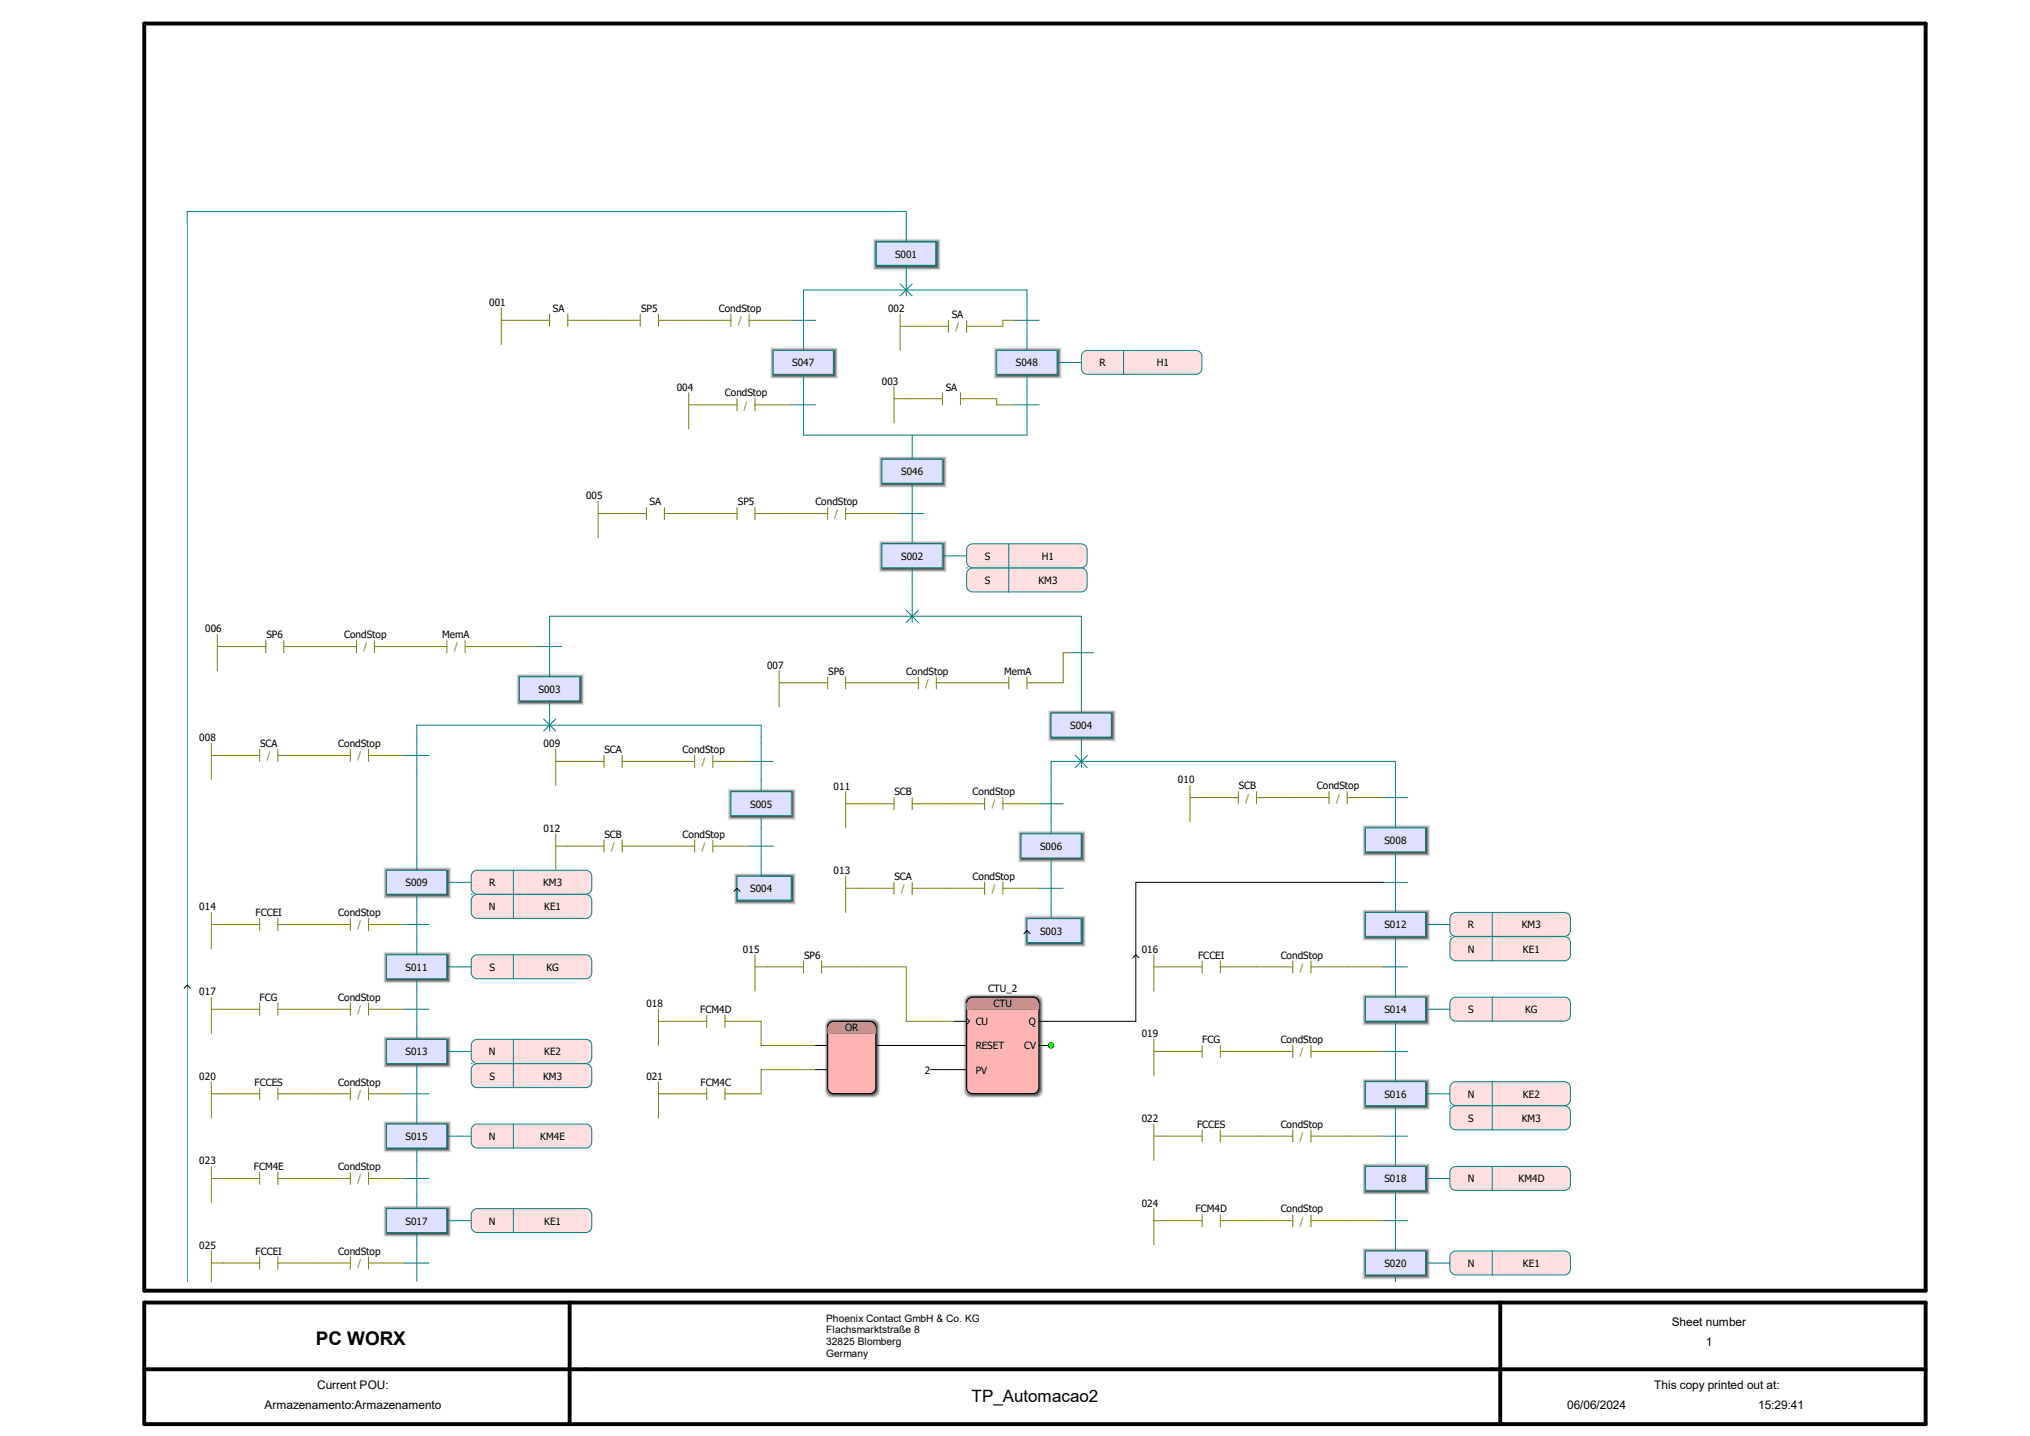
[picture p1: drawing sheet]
<svg xmlns="http://www.w3.org/2000/svg" width="420mm" height="297mm" viewBox="0 0 420 297" stroke-linecap="round" stroke-linejoin="round" font-family="sans-serif">
<path d="M29.8 4.9h368.6v262.1h-368.6zM29.8 269.4h368.6v25.2h-368.6zM117.9 269.4v25.2M310.4 269.4v25.2M29.8 283.2h368.6" fill="none" stroke="#000" stroke-width=".8"/>
<path d="M180.7 49.5h13.9v6.3h-13.9z" fill="#f0f0f0"/>
<path d="M180.7 49.4h13.9v6.4h-13.9z" fill="none" stroke="#f0f0f0" stroke-width=".21"/>
<path d="M180.9 49.7h13.5v5.9h-13.5z" fill="#c8c8c8"/>
<path d="M180.8 49.6h13.6v6h-13.6z" fill="none" stroke="#c8c8c8" stroke-width=".21"/>
<path d="M181.1 49.8h13.1v5.7h-13.1z" fill="#a0a0a0"/>
<path d="M181 49.8h13.2v5.7h-13.2z" fill="none" stroke="#a0a0a0" stroke-width=".21"/>
<path d="M181.3 50h12.7v5.3h-12.7z" fill="#787878"/>
<path d="M181.2 50h12.8v5.3h-12.8z" fill="none" stroke="#787878" stroke-width=".21"/>
<path d="M181.4 50.2h12.4v4.9h-12.4z" fill="#505050"/>
<path d="M181.4 50.2h12.4v4.9h-12.4z" fill="none" stroke="#505050" stroke-width=".21"/>
<path d="M181.3 50h12.4v4.9h-12.4z" fill="#dfdfff"/>
<path d="M181.2 50h12.5v4.9h-12.5z" fill="none" stroke="#008080" stroke-width=".21"/>
<path d="M181.4 50.1h12.2v4.8h-12.2z" fill="#dfdfff"/>
<path d="M38.7 46.2v-2.5h148.8v2.5M181.3 50.1h12.3v4.8h-12.3zM187.5 47.5v2.5M187.5 55v2.5M186.2 106.2h5M188.7 102.5v7.5" fill="none" stroke="#008080" stroke-width=".21"/>
<path d="M123.7 106.2h10M123.7 103.7v7.6M133.7 105v2.5M137.5 106.2h15M137.5 105v2.5M152.5 105v2.5M156.2 106.2h15M156.2 105v2.5M171.2 105v2.5M175 106.2h7.5M175 105v2.5" fill="none" stroke="#808000" stroke-width=".21"/>
<path d="M181.9 112h13.9v6.3h-13.9z" fill="#f0f0f0"/>
<path d="M181.9 111.9h13.9v6.4h-13.9z" fill="none" stroke="#f0f0f0" stroke-width=".21"/>
<path d="M182.1 112.1h13.5v6h-13.5z" fill="#c8c8c8"/>
<path d="M182.1 112.1h13.5v6h-13.5z" fill="none" stroke="#c8c8c8" stroke-width=".21"/>
<path d="M182.3 112.3h13.2v5.6h-13.2z" fill="#a0a0a0"/>
<path d="M182.2 112.3h13.3v5.6h-13.3z" fill="none" stroke="#a0a0a0" stroke-width=".21"/>
<path d="M182.5 112.5h12.8v5.3h-12.8z" fill="#787878"/>
<path d="M182.5 112.4h12.8v5.4h-12.8z" fill="none" stroke="#787878" stroke-width=".21"/>
<path d="M182.7 112.7h12.4v4.9h-12.4z" fill="#505050"/>
<path d="M182.6 112.6h12.5v5h-12.5z" fill="none" stroke="#505050" stroke-width=".21"/>
<path d="M182.5 112.5h12.4v4.9h-12.4z" fill="#dfdfff"/>
<path d="M182.5 112.5h12.4v4.9h-12.4zM188.7 110v2.5M188.7 117.5v2.5M195 115h2.5" fill="none" stroke="#008080" stroke-width=".21"/>
<path d="M200.5 117.7l.7-.2h22.5a1.25 1.25 0 0 1 1.2 1.2v2.5a1.25 1.25 0 0 1-1.2 1.2h-22.5a1.25 1.25 0 0 1-1.2-1.2v-2.5v-.4z" fill-rule="evenodd" fill="#ffdfdf" stroke="#008080" stroke-width=".21"/>
<path d="M200 117.5h.1M208.7 117.5v5M111.2 133.7h5M187.5 126.2l2.5 2.5M188.7 125v3.7M190 126.2l-2.5 2.5M221.2 135h5M223.7 130v-2.5h-110v10M223.7 131.2v7.5" fill="none" stroke="#008080" stroke-width=".21"/>
<path d="M107 139.5h13.8v6.3h-13.8z" fill="#f0f0f0"/>
<path d="M106.9 139.4h13.9v6.4h-13.9z" fill="none" stroke="#f0f0f0" stroke-width=".21"/>
<path d="M107.1 139.7h13.5v5.9h-13.5z" fill="#c8c8c8"/>
<path d="M107.1 139.6h13.5v6h-13.5z" fill="none" stroke="#c8c8c8" stroke-width=".21"/>
<path d="M107.3 139.8h13.1v5.7h-13.1z" fill="#a0a0a0"/>
<path d="M107.3 139.8h13.1v5.7h-13.1z" fill="none" stroke="#a0a0a0" stroke-width=".21"/>
<path d="M107.5 140h12.8v5.3h-12.8z" fill="#787878"/>
<path d="M107.5 140h12.8v5.3h-12.8z" fill="none" stroke="#787878" stroke-width=".21"/>
<path d="M107.7 140.2h12.4v4.9h-12.4z" fill="#505050"/>
<path d="M107.7 140.2h12.4v4.9h-12.4z" fill="none" stroke="#505050" stroke-width=".21"/>
<path d="M107.5 140h12.4v4.9h-12.4z" fill="#dfdfff"/>
<path d="M107.5 140h12.4v4.9h-12.4zM113.7 137.5v2.5M113.7 145v2.5" fill="none" stroke="#008080" stroke-width=".21"/>
<path d="M217 147h13.8v6.3h-13.8z" fill="#f0f0f0"/>
<path d="M216.9 146.9h13.9v6.4h-13.9z" fill="none" stroke="#f0f0f0" stroke-width=".21"/>
<path d="M217.1 147.2h13.5v5.9h-13.5z" fill="#c8c8c8"/>
<path d="M217.1 147.1h13.5v6h-13.5z" fill="none" stroke="#c8c8c8" stroke-width=".21"/>
<path d="M217.3 147.3h13.1v5.7h-13.1z" fill="#a0a0a0"/>
<path d="M217.3 147.3h13.1v5.7h-13.1z" fill="none" stroke="#a0a0a0" stroke-width=".21"/>
<path d="M217.5 147.5h12.8v5.3h-12.8z" fill="#787878"/>
<path d="M217.5 147.4h12.8v5.4h-12.8z" fill="none" stroke="#787878" stroke-width=".21"/>
<path d="M217.7 147.7h12.4v4.9h-12.4z" fill="#505050"/>
<path d="M217.6 147.7h12.5v4.9h-12.5z" fill="none" stroke="#505050" stroke-width=".21"/>
<path d="M217.5 147.5h12.4v4.9h-12.4z" fill="#dfdfff"/>
<g fill="none" stroke="#008080" stroke-width=".21">
<path d="M83.7 156.3h5M112.5 148.7l2.5 2.5M113.7 147.5v3.7M115 148.7l-2.5 2.5M155 157.5h5M157.5 152.5v-2.5h-71.3v10M157.5 153.8v7.4M217.5 147.5h12.4v4.9h-12.4zM217.5 160v-2.5h71.2v2.5M222.5 156.3l2.5 2.4M223.7 145v2.5M223.7 152.5v6.2"/>
<path d="M225 156.3l-2.5 2.4M215 166.2h5M217.5 162.5v7.5M286.2 165h5M288.7 161.2v7.5"/>
</g>
<path d="M79.5 179.5h13.8v6.3h-13.8z" fill="#f0f0f0"/>
<path d="M79.4 179.5h13.9v6.3h-13.9z" fill="none" stroke="#f0f0f0" stroke-width=".21"/>
<path d="M79.6 179.7h13.5v5.9h-13.5z" fill="#c8c8c8"/>
<path d="M79.6 179.6h13.5v6h-13.5z" fill="none" stroke="#c8c8c8" stroke-width=".21"/>
<path d="M79.8 179.8h13.1v5.7h-13.1z" fill="#a0a0a0"/>
<path d="M79.8 179.8h13.1v5.7h-13.1z" fill="none" stroke="#a0a0a0" stroke-width=".21"/>
<path d="M80 180h12.8v5.3h-12.8z" fill="#787878"/>
<path d="M80 180h12.8v5.3h-12.8z" fill="none" stroke="#787878" stroke-width=".21"/>
<path d="M80.2 180.2h12.4v4.9h-12.4z" fill="#505050"/>
<path d="M80.1 180.2h12.5v4.9h-12.5z" fill="none" stroke="#505050" stroke-width=".21"/>
<path d="M80 180h12.4v5h-12.4z" fill="#dfdfff"/>
<path d="M86.2 177.5v2.5M80 180h12.4v5h-12.4zM83.7 191.2h5M86.2 185v10M92.5 182.5h2.5" fill="none" stroke="#008080" stroke-width=".21"/>
<path d="M152 180.7h12.6v6.4h-12.6z" fill="#f0f0f0"/>
<path d="M151.9 180.7h12.7v6.4h-12.7z" fill="none" stroke="#f0f0f0" stroke-width=".21"/>
<path d="M152.1 180.9h12.3v6h-12.3z" fill="#c8c8c8"/>
<path d="M152.1 180.8h12.3v6.1h-12.3z" fill="none" stroke="#c8c8c8" stroke-width=".21"/>
<path d="M152.3 181.1h11.9v5.6h-11.9z" fill="#a0a0a0"/>
<path d="M152.3 181h11.9v5.7h-11.9z" fill="none" stroke="#a0a0a0" stroke-width=".21"/>
<path d="M152.5 181.3h11.5v5.2h-11.5z" fill="#787878"/>
<path d="M152.5 181.2h11.5v5.3h-11.5z" fill="none" stroke="#787878" stroke-width=".21"/>
<path d="M152.7 181.4h11.2v5h-11.2z" fill="#505050"/>
<path d="M152.7 181.4h11.2v5h-11.2z" fill="none" stroke="#505050" stroke-width=".21"/>
<path d="M152.5 181.3h11.2v4.9h-11.2z" fill="#dfdfff"/>
<path d="M157.5 178.7v2.5h6.2v5h-11.2v-2.5M152.5 181.2h11.2v5h-11.2z" fill="none" stroke="#008080" stroke-width=".21"/>
<path d="M151.8 184.4l.7-.7 .6 .7" fill="none" stroke="#000" stroke-width=".21"/>
<path d="M212 189.5h12.6v6.3h-12.6z" fill="#f0f0f0"/>
<path d="M211.9 189.4h12.7v6.4h-12.7z" fill="none" stroke="#f0f0f0" stroke-width=".21"/>
<path d="M212.1 189.7h12.3v5.9h-12.3z" fill="#c8c8c8"/>
<path d="M212.1 189.6h12.3v6h-12.3z" fill="none" stroke="#c8c8c8" stroke-width=".21"/>
<path d="M212.3 189.8h11.9v5.7h-11.9z" fill="#a0a0a0"/>
<path d="M212.3 189.8h11.9v5.7h-11.9z" fill="none" stroke="#a0a0a0" stroke-width=".21"/>
<path d="M212.5 190h11.5v5.3h-11.5z" fill="#787878"/>
<path d="M212.5 190h11.5v5.3h-11.5z" fill="none" stroke="#787878" stroke-width=".21"/>
<path d="M212.7 190.2h11.2v4.9h-11.2z" fill="#505050"/>
<path d="M212.6 190.2h11.3v4.9h-11.3z" fill="none" stroke="#505050" stroke-width=".21"/>
<path d="M212.5 190h11.2v4.9h-11.2z" fill="#dfdfff"/>
<path d="M212.5 190h11.2v4.9h-11.2zM217.5 187.5v2.5h6.2v5h-11.2v-2.5" fill="none" stroke="#008080" stroke-width=".21"/>
<path d="M211.8 193.1l.7-.6 .6 .6" fill="none" stroke="#000" stroke-width=".21"/>
<path d="M282 188.2h13.8v6.4h-13.8z" fill="#f0f0f0"/>
<path d="M281.9 188.2h13.9v6.4h-13.9z" fill="none" stroke="#f0f0f0" stroke-width=".21"/>
<path d="M282.2 188.4h13.4v6h-13.4z" fill="#c8c8c8"/>
<path d="M282.1 188.3h13.5v6.1h-13.5z" fill="none" stroke="#c8c8c8" stroke-width=".21"/>
<path d="M282.3 188.6h13.1v5.6h-13.1z" fill="#a0a0a0"/>
<path d="M282.3 188.5h13.1v5.7h-13.1z" fill="none" stroke="#a0a0a0" stroke-width=".21"/>
<path d="M282.5 188.8h12.8v5.2h-12.8z" fill="#787878"/>
<path d="M282.5 188.7h12.8v5.3h-12.8z" fill="none" stroke="#787878" stroke-width=".21"/>
<path d="M282.7 188.9h12.4v4.9h-12.4z" fill="#505050"/>
<path d="M282.7 188.9h12.4v4.9h-12.4z" fill="none" stroke="#505050" stroke-width=".21"/>
<path d="M282.5 188.8h12.4v4.9h-12.4z" fill="#dfdfff"/>
<path d="M282.5 188.7h12.4v5h-12.4zM286.2 200h5M288.7 186.2v2.5M288.7 193.7v10.1M295 191.2h2.5" fill="none" stroke="#008080" stroke-width=".21"/>
<g fill="none" stroke="#808000" stroke-width=".21">
<path d="M45 133.7h10M45 131.2v7.5M55 132.5v2.5M58.7 133.7h15M58.7 132.5v2.5M73.7 132.5v2.5M77.5 133.7h15M77.5 132.5v2.5M92.5 132.5v2.5M96.2 133.7h7.5M96.2 132.5v2.5M161.2 138.7v7.5"/>
<path d="M171.2 140v2.5M175 140v2.5M190 140v2.5M193.7 140v2.5M208.7 140v2.5M212.5 140v2.5M115 157.5h10M115 155v7.5M125 156.3v2.4M128.7 157.5h15M128.7 156.3v2.4M143.7 156.3v2.4"/>
<path d="M147.5 157.5h7.5M147.5 156.3v2.4M161.2 141.2h10M175 141.2h15M193.7 141.2h15M212.5 141.2h7.5M175 166.2h10M175 163.7v7.5M185 165v2.5M188.7 166.2h15M188.7 165v2.5M203.7 165v2.5"/>
<path d="M207.5 166.2h7.5M207.5 165v2.5"/>
</g>
<path d="M150.7 163.2h13.9v6.4h-13.9z" fill="#f0f0f0"/>
<path d="M150.7 163.2h13.9v6.4h-13.9z" fill="none" stroke="#f0f0f0" stroke-width=".21"/>
<path d="M150.9 163.4h13.5v6h-13.5z" fill="#c8c8c8"/>
<path d="M150.8 163.4h13.6v6h-13.6z" fill="none" stroke="#c8c8c8" stroke-width=".21"/>
<path d="M151 163.6h13.2v5.6h-13.2z" fill="#a0a0a0"/>
<path d="M151 163.5h13.2v5.7h-13.2z" fill="none" stroke="#a0a0a0" stroke-width=".21"/>
<path d="M151.3 163.7h12.7v5.3h-12.7z" fill="#787878"/>
<path d="M151.2 163.7h12.8v5.3h-12.8z" fill="none" stroke="#787878" stroke-width=".21"/>
<path d="M151.4 164h12.5v4.9h-12.5z" fill="#505050"/>
<path d="M151.4 163.9h12.5v5h-12.5z" fill="none" stroke="#505050" stroke-width=".21"/>
<path d="M151.3 163.8h12.4v4.9h-12.4z" fill="#dfdfff"/>
<path d="M151.2 163.7h12.5v5h-12.5zM155 175h5M157.5 161.2v2.5M157.5 168.7v10" fill="none" stroke="#008080" stroke-width=".21"/>
<path d="M210.7 172h13.9v6.4h-13.9z" fill="#f0f0f0"/>
<path d="M210.7 171.9h13.9v6.5h-13.9z" fill="none" stroke="#f0f0f0" stroke-width=".21"/>
<path d="M210.9 172.1h13.5v6h-13.5z" fill="#c8c8c8"/>
<path d="M210.9 172.1h13.5v6h-13.5z" fill="none" stroke="#c8c8c8" stroke-width=".21"/>
<path d="M211.1 172.3h13.1v5.7h-13.1z" fill="#a0a0a0"/>
<path d="M211 172.3h13.2v5.7h-13.2z" fill="none" stroke="#a0a0a0" stroke-width=".21"/>
<path d="M211.3 172.5h12.7v5.3h-12.7z" fill="#787878"/>
<path d="M211.2 172.4h12.8v5.4h-12.8z" fill="none" stroke="#787878" stroke-width=".21"/>
<path d="M211.5 172.7h12.4v4.9h-12.4z" fill="#505050"/>
<path d="M211.4 172.6h12.5v5h-12.5z" fill="none" stroke="#505050" stroke-width=".21"/>
<path d="M211.3 172.5h12.4v5h-12.4z" fill="#dfdfff"/>
<path d="M211.2 172.5h12.5v5h-12.5zM217.5 170v2.5M217.5 177.5v10M215 183.7h5" fill="none" stroke="#008080" stroke-width=".21"/>
<g fill="none" stroke="#808000" stroke-width=".21">
<path d="M43.7 156.3h10M43.7 153.8v7.4M53.7 155v2.5M57.5 156.3h15M57.5 155v2.5M72.5 155v2.5M76.2 156.3h7.5M76.2 155v2.5M115 175h10M115 172.5v7.5M125 173.7v2.5M128.7 175h15"/>
<path d="M128.7 173.7v2.5M143.7 173.7v2.5M147.5 175h7.5M147.5 173.7v2.5M246.2 165h10M246.2 162.5v7.5M256.2 163.7v2.5M260 165h15M260 163.7v2.5M275 163.7v2.5M278.7 165h7.5M278.7 163.7v2.5"/>
<path d="M175 183.7h10M175 181.2v7.5M185 182.5v2.5M188.7 183.7h15M188.7 182.5v2.5M203.7 182.5v2.5M207.5 183.7h7.5M207.5 182.5v2.5"/>
</g>
<path d="M98 185.2l.7-.2h22.5a1.25 1.25 0 0 1 1.2 1.2v2.5a1.25 1.25 0 0 1-1.2 1.2h-22.5a1.25 1.25 0 0 1-1.2-1.2v-2.5l.1-.3z" fill-rule="evenodd" fill="#ffdfdf" stroke="#008080" stroke-width=".21"/>
<path d="M97.5 185h.1M106.2 185v5" fill="none" stroke="#008080" stroke-width=".21"/>
<path d="M300.5 194l.7-.3h22.5a1.25 1.25 0 0 1 1.2 1.3v2.5a1.25 1.25 0 0 1-1.2 1.2h-22.5a1.25 1.25 0 0 1-1.2-1.2v-2.5v-.4z" fill-rule="evenodd" fill="#ffdfdf" stroke="#008080" stroke-width=".21"/>
<path d="M300 193.7h.1M308.7 193.7v5.1" fill="none" stroke="#008080" stroke-width=".21"/>
<g fill="none" stroke="#808000" stroke-width=".21">
<path d="M43.7 191.2h10M43.7 188.7v7.5M53.7 190v2.5M57.5 191.2h15M57.5 190v2.5M72.5 190v2.5M76.2 191.2h7.5M76.2 190v2.5M238.7 200h10M238.7 197.5v7.5M248.7 198.8v2.5M252.5 200h15"/>
<path d="M252.5 198.8v2.5M267.5 198.8v2.5M271.2 200h7.5M271.2 198.8v2.5"/>
</g>
<path d="M282 205.7h13.8v6.4h-13.8z" fill="#f0f0f0"/>
<path d="M281.9 205.7h13.9v6.4h-13.9z" fill="none" stroke="#f0f0f0" stroke-width=".21"/>
<path d="M282.2 205.9h13.4v6h-13.4z" fill="#c8c8c8"/>
<path d="M282.1 205.9h13.5v6h-13.5z" fill="none" stroke="#c8c8c8" stroke-width=".21"/>
<path d="M282.3 206.1h13.1v5.6h-13.1z" fill="#a0a0a0"/>
<path d="M282.3 206h13.1v5.7h-13.1z" fill="none" stroke="#a0a0a0" stroke-width=".21"/>
<path d="M282.5 206.3h12.8v5.2h-12.8z" fill="#787878"/>
<path d="M282.5 206.2h12.8v5.3h-12.8z" fill="none" stroke="#787878" stroke-width=".21"/>
<path d="M282.7 206.5h12.4v4.9h-12.4z" fill="#505050"/>
<path d="M282.7 206.4h12.4v5h-12.4z" fill="none" stroke="#505050" stroke-width=".21"/>
<path d="M282.5 206.3h12.4v4.9h-12.4z" fill="#dfdfff"/>
<path d="M282.5 206.2h12.4v5h-12.4zM286.2 217.5h5M288.7 203.8v2.4M288.7 211.2v10M295 208.7h2.5" fill="none" stroke="#008080" stroke-width=".21"/>
<path d="M300.5 206.5l.7-.3h22.5a1.25 1.25 0 0 1 1.2 1.3v2.5a1.25 1.25 0 0 1-1.2 1.2h-22.5a1.25 1.25 0 0 1-1.2-1.2v-2.5v-.4z" fill-rule="evenodd" fill="#ffdfdf" stroke="#008080" stroke-width=".21"/>
<path d="M297.5 208.7h2.5M308.7 206.2v5" fill="none" stroke="#008080" stroke-width=".21"/>
<path d="M79.5 197h13.8v6.3h-13.8z" fill="#f0f0f0"/>
<path d="M79.4 196.9h13.9v6.4h-13.9z" fill="none" stroke="#f0f0f0" stroke-width=".21"/>
<path d="M79.6 197.1h13.5v6h-13.5z" fill="#c8c8c8"/>
<path d="M79.6 197.1h13.5v6h-13.5z" fill="none" stroke="#c8c8c8" stroke-width=".21"/>
<path d="M79.8 197.3h13.1v5.6h-13.1z" fill="#a0a0a0"/>
<path d="M79.8 197.3h13.1v5.6h-13.1z" fill="none" stroke="#a0a0a0" stroke-width=".21"/>
<path d="M80 197.5h12.8v5.3h-12.8z" fill="#787878"/>
<path d="M80 197.5h12.8v5.3h-12.8z" fill="none" stroke="#787878" stroke-width=".21"/>
<path d="M80.2 197.7h12.4v4.9h-12.4z" fill="#505050"/>
<path d="M80.1 197.7h12.5v4.9h-12.5z" fill="none" stroke="#505050" stroke-width=".21"/>
<path d="M80 197.5h12.4v4.9h-12.4z" fill="#dfdfff"/>
<path d="M80 197.5h12.4v4.9h-12.4zM86.2 195v2.5M92.5 200h2.5M83.7 208.7h5M86.2 202.5v10" fill="none" stroke="#008080" stroke-width=".21"/>
<path d="M98 197.7l.7-.2h22.5a1.25 1.25 0 0 1 1.2 1.2v2.5a1.25 1.25 0 0 1-1.2 1.2h-22.5a1.25 1.25 0 0 1-1.2-1.2v-2.5l.1-.4z" fill-rule="evenodd" fill="#ffdfdf" stroke="#008080" stroke-width=".21"/>
<path d="M95 200h2.5M106.2 197.5v5" fill="none" stroke="#008080" stroke-width=".21"/>
<path d="M282 223.2h13.8v6.4h-13.8z" fill="#f0f0f0"/>
<path d="M281.9 223.2h13.9v6.4h-13.9z" fill="none" stroke="#f0f0f0" stroke-width=".21"/>
<path d="M282.2 223.4h13.4v6h-13.4z" fill="#c8c8c8"/>
<path d="M282.1 223.4h13.5v6h-13.5z" fill="none" stroke="#c8c8c8" stroke-width=".21"/>
<path d="M282.3 223.6h13.1v5.6h-13.1z" fill="#a0a0a0"/>
<path d="M282.3 223.5h13.1v5.7h-13.1z" fill="none" stroke="#a0a0a0" stroke-width=".21"/>
<path d="M282.5 223.8h12.8v5.2h-12.8z" fill="#787878"/>
<path d="M282.5 223.7h12.8v5.3h-12.8z" fill="none" stroke="#787878" stroke-width=".21"/>
<path d="M282.7 223.9h12.4v5h-12.4z" fill="#505050"/>
<path d="M282.7 223.9h12.4v5h-12.4z" fill="none" stroke="#505050" stroke-width=".21"/>
<path d="M282.5 223.8h12.4v4.9h-12.4z" fill="#dfdfff"/>
<path d="M282.5 223.7h12.4v5h-12.4zM286.2 235h5M288.7 221.2v2.5M288.7 228.7v10M295 226.2h2.5" fill="none" stroke="#008080" stroke-width=".21"/>
<path d="M300.5 224l.7-.3h22.5a1.25 1.25 0 0 1 1.2 1.3v2.4a1.25 1.25 0 0 1-1.2 1.3h-22.5a1.25 1.25 0 0 1-1.2-1.3v-2.4v-.4z" fill-rule="evenodd" fill="#ffdfdf" stroke="#008080" stroke-width=".21"/>
<path d="M297.5 226.2h2.5M308.7 223.7v5" fill="none" stroke="#008080" stroke-width=".21"/>
<path d="M79.5 214.5h13.8v6.4h-13.8z" fill="#f0f0f0"/>
<path d="M79.4 214.4h13.9v6.5h-13.9z" fill="none" stroke="#f0f0f0" stroke-width=".21"/>
<path d="M79.6 214.6h13.5v6h-13.5z" fill="#c8c8c8"/>
<path d="M79.6 214.6h13.5v6h-13.5z" fill="none" stroke="#c8c8c8" stroke-width=".21"/>
<path d="M79.8 214.8h13.1v5.7h-13.1z" fill="#a0a0a0"/>
<path d="M79.8 214.8h13.1v5.7h-13.1z" fill="none" stroke="#a0a0a0" stroke-width=".21"/>
<path d="M80 215h12.8v5.3h-12.8z" fill="#787878"/>
<path d="M80 215h12.8v5.3h-12.8z" fill="none" stroke="#787878" stroke-width=".21"/>
<path d="M80.2 215.2h12.4v4.9h-12.4z" fill="#505050"/>
<path d="M80.1 215.1h12.5v5h-12.5z" fill="none" stroke="#505050" stroke-width=".21"/>
<path d="M80 215h12.4v5h-12.4z" fill="#dfdfff"/>
<path d="M80 215h12.4v5h-12.4zM86.2 212.5v2.5M92.5 217.5h2.5M83.7 226.2h5M86.2 220v10" fill="none" stroke="#008080" stroke-width=".21"/>
<path d="M98 215.2l.7-.2h22.5a1.25 1.25 0 0 1 1.2 1.2v2.5a1.25 1.25 0 0 1-1.2 1.3h-22.5a1.25 1.25 0 0 1-1.2-1.3v-2.5l.1-.4z" fill-rule="evenodd" fill="#ffdfdf" stroke="#008080" stroke-width=".21"/>
<path d="M95 217.5h2.5M106.2 215v5" fill="none" stroke="#008080" stroke-width=".21"/>
<g fill="none" stroke="#808000" stroke-width=".21">
<path d="M43.7 226.2h10M43.7 223.7v7.5M53.7 225v2.5M57.5 226.2h15M57.5 225v2.5M72.5 225v2.5M76.2 226.2h7.5M76.2 225v2.5M238.7 235h10M238.7 232.5v7.5M248.7 233.7v2.5M252.5 235h15"/>
<path d="M252.5 233.7v2.5M267.5 233.7v2.5M271.2 235h7.5M271.2 233.7v2.5"/>
</g>
<path d="M79.5 232h13.8v6.3h-13.8z" fill="#f0f0f0"/>
<path d="M79.4 231.9h13.9v6.4h-13.9z" fill="none" stroke="#f0f0f0" stroke-width=".21"/>
<path d="M79.6 232.2h13.5v5.9h-13.5z" fill="#c8c8c8"/>
<path d="M79.6 232.1h13.5v6h-13.5z" fill="none" stroke="#c8c8c8" stroke-width=".21"/>
<path d="M79.8 232.3h13.1v5.7h-13.1z" fill="#a0a0a0"/>
<path d="M79.8 232.3h13.1v5.7h-13.1z" fill="none" stroke="#a0a0a0" stroke-width=".21"/>
<path d="M80 232.5h12.8v5.3h-12.8z" fill="#787878"/>
<path d="M80 232.5h12.8v5.3h-12.8z" fill="none" stroke="#787878" stroke-width=".21"/>
<path d="M80.2 232.7h12.4v4.9h-12.4z" fill="#505050"/>
<path d="M80.1 232.7h12.5v4.9h-12.5z" fill="none" stroke="#505050" stroke-width=".21"/>
<path d="M80 232.5h12.4v4.9h-12.4z" fill="#dfdfff"/>
<path d="M80 232.5h12.4v4.9h-12.4zM86.2 230v2.5M86.2 237.5v10M92.5 235h2.5M83.7 243.8h5" fill="none" stroke="#008080" stroke-width=".21"/>
<path d="M98 232.7l.7-.2h22.5a1.25 1.25 0 0 1 1.2 1.2v2.5a1.25 1.25 0 0 1-1.2 1.2h-22.5a1.25 1.25 0 0 1-1.2-1.2v-2.5l.1-.4z" fill-rule="evenodd" fill="#ffdfdf" stroke="#008080" stroke-width=".21"/>
<path d="M95 235h2.5M106.2 232.5v5" fill="none" stroke="#008080" stroke-width=".21"/>
<path d="M282 240.7h13.8v6.4h-13.8z" fill="#f0f0f0"/>
<path d="M281.9 240.7h13.9v6.4h-13.9z" fill="none" stroke="#f0f0f0" stroke-width=".21"/>
<path d="M282.2 240.9h13.4v6h-13.4z" fill="#c8c8c8"/>
<path d="M282.1 240.9h13.5v6h-13.5z" fill="none" stroke="#c8c8c8" stroke-width=".21"/>
<path d="M282.3 241.1h13.1v5.6h-13.1z" fill="#a0a0a0"/>
<path d="M282.3 241h13.1v5.7h-13.1z" fill="none" stroke="#a0a0a0" stroke-width=".21"/>
<path d="M282.5 241.3h12.8v5.2h-12.8z" fill="#787878"/>
<path d="M282.5 241.3h12.8v5.2h-12.8z" fill="none" stroke="#787878" stroke-width=".21"/>
<path d="M282.7 241.5h12.4v4.9h-12.4z" fill="#505050"/>
<path d="M282.7 241.4h12.4v5h-12.4z" fill="none" stroke="#505050" stroke-width=".21"/>
<path d="M282.5 241.3h12.4v4.9h-12.4z" fill="#dfdfff"/>
<path d="M288.7 238.7v2.6M282.5 241.3h12.4v4.9h-12.4zM286.2 252.5h5M288.7 246.3v9.9M295 243.8h2.5" fill="none" stroke="#008080" stroke-width=".21"/>
<path d="M300.5 241.5l.7-.2h22.5a1.25 1.25 0 0 1 1.2 1.2v2.5a1.25 1.25 0 0 1-1.2 1.2h-22.5a1.25 1.25 0 0 1-1.2-1.2v-2.5v-.4z" fill-rule="evenodd" fill="#ffdfdf" stroke="#008080" stroke-width=".21"/>
<path d="M297.5 243.8h2.5M308.7 241.3v5" fill="none" stroke="#008080" stroke-width=".21"/>
<g fill="none" stroke="#808000" stroke-width=".21">
<path d="M43.7 243.8h10M43.7 241.3v7.5M53.7 242.5v2.5M57.5 243.8h15M57.5 242.5v2.5M72.5 242.5v2.5M76.2 243.8h7.5M76.2 242.5v2.5M238.7 252.5h10M238.7 250v7.5M248.7 251.2v2.5M252.5 252.5h15"/>
<path d="M252.5 251.2v2.5M267.5 251.2v2.5M271.2 252.5h7.5M271.2 251.2v2.5"/>
</g>
<path d="M79.5 249.5h13.8v6.3h-13.8z" fill="#f0f0f0"/>
<path d="M79.4 249.4h13.9v6.4h-13.9z" fill="none" stroke="#f0f0f0" stroke-width=".21"/>
<path d="M79.6 249.6h13.5v6h-13.5z" fill="#c8c8c8"/>
<path d="M79.6 249.6h13.5v6h-13.5z" fill="none" stroke="#c8c8c8" stroke-width=".21"/>
<path d="M79.8 249.8h13.1v5.6h-13.1z" fill="#a0a0a0"/>
<path d="M79.8 249.8h13.1v5.6h-13.1z" fill="none" stroke="#a0a0a0" stroke-width=".21"/>
<path d="M80 250h12.8v5.3h-12.8z" fill="#787878"/>
<path d="M80 250h12.8v5.3h-12.8z" fill="none" stroke="#787878" stroke-width=".21"/>
<path d="M80.2 250.2h12.4v4.9h-12.4z" fill="#505050"/>
<path d="M80.1 250.1h12.5v5h-12.5z" fill="none" stroke="#505050" stroke-width=".21"/>
<path d="M80 250h12.4v4.9h-12.4z" fill="#dfdfff"/>
<path d="M80 250h12.4v4.9h-12.4zM86.2 247.5v2.5M86.2 255v2.5M92.5 252.5h2.5" fill="none" stroke="#008080" stroke-width=".21"/>
<path d="M282 258.2h13.8v6.4h-13.8z" fill="#f0f0f0"/>
<path d="M281.9 258.2h13.9v6.4h-13.9z" fill="none" stroke="#f0f0f0" stroke-width=".21"/>
<path d="M282.2 258.4h13.4v6h-13.4z" fill="#c8c8c8"/>
<path d="M282.1 258.4h13.5v6h-13.5z" fill="none" stroke="#c8c8c8" stroke-width=".21"/>
<path d="M282.3 258.6h13.1v5.6h-13.1z" fill="#a0a0a0"/>
<path d="M282.3 258.5h13.1v5.7h-13.1z" fill="none" stroke="#a0a0a0" stroke-width=".21"/>
<path d="M282.5 258.8h12.8v5.2h-12.8z" fill="#787878"/>
<path d="M282.5 258.7h12.8v5.3h-12.8z" fill="none" stroke="#787878" stroke-width=".21"/>
<path d="M282.7 259h12.4v4.9h-12.4z" fill="#505050"/>
<path d="M282.7 258.9h12.4v5h-12.4z" fill="none" stroke="#505050" stroke-width=".21"/>
<path d="M282.5 258.8h12.4v4.9h-12.4z" fill="#dfdfff"/>
<path d="M282.5 258.7h12.4v5h-12.4zM288.7 256.2v2.5M288.7 263.7v1.4M295 261.2h2.5" fill="none" stroke="#008080" stroke-width=".21"/>
<path d="M300.5 259l.7-.3h22.5a1.25 1.25 0 0 1 1.2 1.3v2.4a1.25 1.25 0 0 1-1.2 1.3h-22.5a1.25 1.25 0 0 1-1.2-1.3v-2.4v-.4z" fill-rule="evenodd" fill="#ffdfdf" stroke="#008080" stroke-width=".21"/>
<path d="M308.7 258.7v5M297.5 261.2h2.5" fill="none" stroke="#008080" stroke-width=".21"/>
<path d="M300.5 229l.7-.3h22.5a1.25 1.25 0 0 1 1.2 1.3v2.4a1.25 1.25 0 0 1-1.2 1.3h-22.5a1.25 1.25 0 0 1-1.2-1.3v-2.4v-.4z" fill-rule="evenodd" fill="#ffdfdf" stroke="#008080" stroke-width=".21"/>
<path d="M300 228.7h.1M308.7 228.7v5" fill="none" stroke="#008080" stroke-width=".21"/>
<path d="M98 220.2l.7-.2h22.5a1.25 1.25 0 0 1 1.2 1.3v2.4a1.25 1.25 0 0 1-1.2 1.3h-22.5a1.25 1.25 0 0 1-1.2-1.3v-2.4l.1-.4z" fill-rule="evenodd" fill="#ffdfdf" stroke="#008080" stroke-width=".21"/>
<path d="M97.5 220h.1M106.2 220v5" fill="none" stroke="#008080" stroke-width=".21"/>
<path d="M192.5 221.2h1.2" fill="none" stroke="#000" stroke-width=".21"/>
<path d="M156.2 200h10M156.2 197.5v7.5M166.2 198.8v2.5M170 200h7.5M170 198.8v2.5M136.2 211.2h10M136.2 208.7v7.5M146.2 210v2.5M150 211.2h7.5M150 210v2.5" fill="none" stroke="#808000" stroke-width=".21"/>
<path d="M199.9 205.9l.8-.2h13.9a1.25 1.25 0 0 1 1.2 1.2v18.9a1.25 1.25 0 0 1-1.2 1.3h-13.9a1.25 1.25 0 0 1-1.3-1.3v-18.9l.1-.3z" fill-rule="evenodd" fill="#f0f0f0" stroke="#f0f0f0" stroke-width=".21"/>
<path d="M200.1 206.1l.8-.2h13.5a1.25 1.25 0 0 1 1.2 1.2v18.5a1.25 1.25 0 0 1-1.2 1.3h-13.5a1.25 1.25 0 0 1-1.3-1.3v-18.5l.1-.4z" fill-rule="evenodd" fill="#c8c8c8" stroke="#c8c8c8" stroke-width=".21"/>
<path d="M200.3 206.3l.7-.3h13.2a1.25 1.25 0 0 1 1.2 1.3v18.1a1.25 1.25 0 0 1-1.2 1.3h-13.2a1.25 1.25 0 0 1-1.2-1.3v-18.1v-.4z" fill-rule="evenodd" fill="#a0a0a0" stroke="#a0a0a0" stroke-width=".21"/>
<path d="M200.5 206.5l.7-.3h12.8a1.25 1.25 0 0 1 1.3 1.3v17.8a1.25 1.25 0 0 1-1.3 1.2h-12.8a1.25 1.25 0 0 1-1.2-1.2v-17.8v-.4z" fill-rule="evenodd" fill="#787878" stroke="#787878" stroke-width=".21"/>
<path d="M200.7 206.7l.7-.3h12.4a1.25 1.25 0 0 1 1.3 1.3v17.4a1.25 1.25 0 0 1-1.3 1.3h-12.4a1.25 1.25 0 0 1-1.2-1.3v-17.4v-.4z" fill-rule="evenodd" fill="#505050" stroke="#505050" stroke-width=".21"/>
<path d="M200.5 206.5l.7-.3h12.5a1.25 1.25 0 0 1 1.2 1.3v17.4a1.25 1.25 0 0 1-1.2 1.3h-12.5a1.25 1.25 0 0 1-1.2-1.3v-17.4v-.4z" fill-rule="evenodd" fill="#ffb4b4" stroke="#000" stroke-width=".21"/>
<path d="M200.2 206.8l.6-.5 .4-.1h12.5a1.23 1.23 0 0 1 1.2 1.3 1.23 1.23 0 0 1-1.2 1.2h-12.5a1.23 1.23 0 0 1-1.1-.7 1.23 1.23 0 0 1 .1-1.2z" fill-rule="evenodd" fill="#cc9090" stroke="#000" stroke-width=".21"/>
<path d="M200.1 207.5h14.8v1.2h-14.8z" fill="#cc9090"/>
<path d="M200 207.5h14.9v1.2h-14.9z" fill="none" stroke="#cc9090" stroke-width=".21"/>
<path d="M171.2 210.9l.7-.2h8.9a1.25 1.25 0 0 1 1.3 1.2v13.9a1.25 1.25 0 0 1-1.3 1.3h-8.9a1.25 1.25 0 0 1-1.2-1.3v-13.9l.1-.4z" fill-rule="evenodd" fill="#f0f0f0" stroke="#f0f0f0" stroke-width=".21"/>
<path d="M171.4 211.1l.7-.2h8.5a1.25 1.25 0 0 1 1.3 1.2v13.5a1.25 1.25 0 0 1-1.3 1.3h-8.5a1.25 1.25 0 0 1-1.2-1.3v-13.5v-.4z" fill-rule="evenodd" fill="#c8c8c8" stroke="#c8c8c8" stroke-width=".21"/>
<path d="M171.5 211.3l.8-.3h8.1a1.25 1.25 0 0 1 1.3 1.3v13.1a1.25 1.25 0 0 1-1.3 1.3h-8.1a1.25 1.25 0 0 1-1.3-1.3v-13.1l.1-.4z" fill-rule="evenodd" fill="#a0a0a0" stroke="#a0a0a0" stroke-width=".21"/>
<path d="M171.7 211.5l.8-.3h7.8a1.25 1.25 0 0 1 1.2 1.3v12.8a1.25 1.25 0 0 1-1.2 1.2h-7.8a1.25 1.25 0 0 1-1.3-1.2v-12.8l.1-.4z" fill-rule="evenodd" fill="#787878" stroke="#787878" stroke-width=".21"/>
<path d="M171.9 211.7l.8-.3h7.4a1.25 1.25 0 0 1 1.3 1.3v12.4a1.25 1.25 0 0 1-1.3 1.3h-7.4a1.25 1.25 0 0 1-1.3-1.3v-12.4l.1-.4z" fill-rule="evenodd" fill="#505050" stroke="#505050" stroke-width=".21"/>
<path d="M171.7 211.5l.8-.3h7.4a1.25 1.25 0 0 1 1.3 1.3v12.4a1.25 1.25 0 0 1-1.3 1.3h-7.4a1.25 1.25 0 0 1-1.3-1.3v-12.4l.1-.4z" fill-rule="evenodd" fill="#ffb4b4" stroke="#000" stroke-width=".21"/>
<path d="M171.5 211.7l.6-.4 .4-.1h7.4a1.23 1.23 0 0 1 1.3 1.3 1.23 1.23 0 0 1-1.3 1.2h-7.4a1.23 1.23 0 0 1-1.1-.7 1.23 1.23 0 0 1 .1-1.3z" fill-rule="evenodd" fill="#cc9090" stroke="#000" stroke-width=".21"/>
<path d="M171.3 212.5h9.8v1.2h-9.8z" fill="#cc9090"/>
<path d="M171.3 212.5h9.8v1.2h-9.8z" fill="none" stroke="#cc9090" stroke-width=".21"/>
<path d="M282 170.7h13.8v6.4h-13.8z" fill="#f0f0f0"/>
<path d="M281.9 170.7h13.9v6.4h-13.9z" fill="none" stroke="#f0f0f0" stroke-width=".21"/>
<path d="M282.2 170.9h13.4v6h-13.4z" fill="#c8c8c8"/>
<path d="M282.1 170.9h13.5v6h-13.5z" fill="none" stroke="#c8c8c8" stroke-width=".21"/>
<path d="M282.3 171.1h13.1v5.6h-13.1z" fill="#a0a0a0"/>
<path d="M282.3 171h13.1v5.7h-13.1z" fill="none" stroke="#a0a0a0" stroke-width=".21"/>
<path d="M282.5 171.2h12.8v5.3h-12.8z" fill="#787878"/>
<path d="M282.5 171.2h12.8v5.3h-12.8z" fill="none" stroke="#787878" stroke-width=".21"/>
<path d="M282.7 171.4h12.4v5h-12.4z" fill="#505050"/>
<path d="M282.7 171.4h12.4v5h-12.4z" fill="none" stroke="#505050" stroke-width=".21"/>
<path d="M282.5 171.3h12.4v4.9h-12.4z" fill="#dfdfff"/>
<path d="M282.5 171.2h12.4v5h-12.4zM288.7 168.7v2.5M288.7 176.2v10M286.2 182.5h5" fill="none" stroke="#008080" stroke-width=".21"/>
<path d="M136.2 226.2h10M136.2 223.7v7.5M146.2 225v2.5M150 226.2h7.5M150 225v2.5" fill="none" stroke="#808000" stroke-width=".21"/>
<path d="M98 250.2l.7-.2h22.5a1.25 1.25 0 0 1 1.2 1.2v2.5a1.25 1.25 0 0 1-1.2 1.2h-22.5a1.25 1.25 0 0 1-1.2-1.2v-2.5l.1-.4z" fill-rule="evenodd" fill="#ffdfdf" stroke="#008080" stroke-width=".21"/>
<path d="M86.2 257.5v7.5M95 252.5h2.5M106.2 250v5M83.7 261.2h5" fill="none" stroke="#008080" stroke-width=".21"/>
<path d="M43.7 258.7v6.4M53.7 260v2.5M57.5 260v2.5M72.5 260v2.5M76.2 260v2.5M43.7 261.2h10M57.5 261.2h15M76.2 261.2h7.5" fill="none" stroke="#808000" stroke-width=".21"/>
<path d="M200.5 112.7l.7-.2h22.5a1.25 1.25 0 0 1 1.2 1.2v2.5a1.25 1.25 0 0 1-1.2 1.2h-22.5a1.25 1.25 0 0 1-1.2-1.2v-2.5v-.4z" fill-rule="evenodd" fill="#ffdfdf" stroke="#008080" stroke-width=".21"/>
<path d="M186.2 58.7l2.5 2.5M187.5 57.5v3.7M188.7 58.7l-2.5 2.5M163.7 66.3h5M166.2 70v-10h46.3v10M210 66.3h5M166.2 87.5v2.5h46.3v-2.5M188.7 90v2.5M188.7 120v5M197.5 115h2.5M208.7 112.5v5M157.5 152.5v1.3" fill="none" stroke="#008080" stroke-width=".21"/>
<g fill="none" stroke="#808000" stroke-width=".21">
<path d="M182.5 106.2h3.7M103.7 133.7h7.5M177.5 200h10v11.2h10M43.7 208.7h10M43.7 206.2v7.5M53.7 207.5v2.5M57.5 208.7h15M57.5 207.5v2.5M72.5 207.5v2.5M76.2 208.7h7.5M76.2 207.5v2.5M157.5 211.2v5h11.2"/>
<path d="M238.7 217.5h10M238.7 215v7.5M248.7 216.2v2.5M252.5 217.5h15M252.5 216.2v2.5M267.5 216.2v2.5M271.2 217.5h7.5M271.2 216.2v2.5M168.7 221.2h-11.2v5"/>
</g>
<path d="M183.7 216.2h13.8M193.7 221.2h3.8" fill="none" stroke="#000" stroke-width=".21"/>
<path d="M181.9 94.5h13.9v6.3h-13.9z" fill="#f0f0f0"/>
<path d="M181.9 94.4h13.9v6.4h-13.9z" fill="none" stroke="#f0f0f0" stroke-width=".21"/>
<path d="M182.1 94.7h13.5v5.9h-13.5z" fill="#c8c8c8"/>
<path d="M182.1 94.6h13.5v6h-13.5z" fill="none" stroke="#c8c8c8" stroke-width=".21"/>
<path d="M182.3 94.8h13.2v5.7h-13.2z" fill="#a0a0a0"/>
<path d="M182.2 94.8h13.3v5.7h-13.3z" fill="none" stroke="#a0a0a0" stroke-width=".21"/>
<path d="M182.5 95h12.8v5.3h-12.8z" fill="#787878"/>
<path d="M182.5 95h12.8v5.3h-12.8z" fill="none" stroke="#787878" stroke-width=".21"/>
<path d="M182.7 95.2h12.4v4.9h-12.4z" fill="#505050"/>
<path d="M182.6 95.2h12.5v4.9h-12.5z" fill="none" stroke="#505050" stroke-width=".21"/>
<path d="M182.5 95h12.4v4.9h-12.4z" fill="#dfdfff"/>
<path d="M182.5 95h12.4v4.9h-12.4zM188.7 92.5v2.5M188.7 100v2.5" fill="none" stroke="#008080" stroke-width=".21"/>
<path d="M159.5 72h13.8v6.3h-13.8z" fill="#f0f0f0"/>
<path d="M159.4 71.9h13.9v6.4h-13.9z" fill="none" stroke="#f0f0f0" stroke-width=".21"/>
<path d="M159.6 72.1h13.5v6h-13.5z" fill="#c8c8c8"/>
<path d="M159.6 72.1h13.5v6h-13.5z" fill="none" stroke="#c8c8c8" stroke-width=".21"/>
<path d="M159.8 72.3h13.1v5.6h-13.1z" fill="#a0a0a0"/>
<path d="M159.8 72.3h13.1v5.6h-13.1z" fill="none" stroke="#a0a0a0" stroke-width=".21"/>
<path d="M160 72.5h12.8v5.3h-12.8z" fill="#787878"/>
<path d="M160 72.5h12.8v5.3h-12.8z" fill="none" stroke="#787878" stroke-width=".21"/>
<path d="M160.2 72.7h12.4v4.9h-12.4z" fill="#505050"/>
<path d="M160.1 72.6h12.5v5h-12.5z" fill="none" stroke="#505050" stroke-width=".21"/>
<path d="M160 72.5h12.4v4.9h-12.4z" fill="#dfdfff"/>
<path d="M160 72.5h12.4v4.9h-12.4zM166.2 70v2.5M166.2 77.5v10M163.7 83.7h5" fill="none" stroke="#008080" stroke-width=".21"/>
<path d="M205.7 72h13.9v6.3h-13.9z" fill="#f0f0f0"/>
<path d="M205.7 71.9h13.9v6.4h-13.9z" fill="none" stroke="#f0f0f0" stroke-width=".21"/>
<path d="M205.9 72.1h13.5v6h-13.5z" fill="#c8c8c8"/>
<path d="M205.8 72.1h13.6v6h-13.6z" fill="none" stroke="#c8c8c8" stroke-width=".21"/>
<path d="M206 72.3h13.2v5.6h-13.2z" fill="#a0a0a0"/>
<path d="M206 72.3h13.2v5.6h-13.2z" fill="none" stroke="#a0a0a0" stroke-width=".21"/>
<path d="M206.2 72.5h12.8v5.3h-12.8z" fill="#787878"/>
<path d="M206.2 72.5h12.8v5.3h-12.8z" fill="none" stroke="#787878" stroke-width=".21"/>
<path d="M206.4 72.7h12.5v4.9h-12.5z" fill="#505050"/>
<path d="M206.4 72.6h12.5v5h-12.5z" fill="none" stroke="#505050" stroke-width=".21"/>
<path d="M206.2 72.5h12.5v4.9h-12.5z" fill="#dfdfff"/>
<path d="M206.2 72.5h12.5v4.9h-12.5zM212.5 70v2.5M212.5 77.5v10M218.7 75h2.5M210 83.7h5" fill="none" stroke="#008080" stroke-width=".21"/>
<path d="M224.2 72.7l.8-.2h22.4a1.25 1.25 0 0 1 1.3 1.2v2.5a1.25 1.25 0 0 1-1.3 1.2h-22.4a1.25 1.25 0 0 1-1.3-1.2v-2.5l.1-.4z" fill-rule="evenodd" fill="#ffdfdf" stroke="#008080" stroke-width=".21"/>
<path d="M221.2 75h2.5M232.5 72.5v5" fill="none" stroke="#008080" stroke-width=".21"/>
<g fill="none" stroke="#808000" stroke-width=".21">
<path d="M103.7 66.3h10M103.7 63.7v7.5M113.7 65v2.5M117.5 66.3h15M117.5 65v2.5M132.5 65v2.5M136.2 66.3h15M136.2 65v2.5M151.2 65v2.5M155 66.3h8.7M155 65v2.5M185 80v7.5"/>
<path d="M186.2 67.5h10M186.2 65v7.5M196.2 66.3v2.4M200 66.3v2.4M210 66.3h-2.5v1.2h-7.5M185 82.5h10M195 81.2v2.5M198.7 82.5h7.5v1.2h3.8M198.7 81.2v2.5"/>
</g>
<path d="M98 180.2l.7-.2h22.5a1.25 1.25 0 0 1 1.2 1.3v2.4a1.25 1.25 0 0 1-1.2 1.3h-22.5a1.25 1.25 0 0 1-1.2-1.3v-2.4l.1-.4z" fill-rule="evenodd" fill="#ffdfdf" stroke="#008080" stroke-width=".21"/>
<path d="M86.2 160v17.5M95 182.5h2.5M106.2 180v5" fill="none" stroke="#008080" stroke-width=".21"/>
<path d="M300.5 189l.7-.3h22.5a1.25 1.25 0 0 1 1.2 1.3v2.4a1.25 1.25 0 0 1-1.2 1.3h-22.5a1.25 1.25 0 0 1-1.2-1.3v-2.4v-.4z" fill-rule="evenodd" fill="#ffdfdf" stroke="#008080" stroke-width=".21"/>
<path d="M38.7 46.2v218.9M187.5 46.2v1.3M223.7 130v1.2M223.7 138.7v6.3M217.5 160v2.5M288.7 160v1.2M297.5 191.2h2.5M308.7 188.7v5" fill="none" stroke="#008080" stroke-width=".21"/>
<path d="M142.5 83.7h10M142.5 81.2v7.5M152.5 82.5v2.5M156.2 83.7h7.5M156.2 82.5v2.5M221.2 135h-1.2v6.2M278.7 200h7.5M278.7 217.5h7.5M278.7 235h7.5M278.7 252.5h7.5" fill="none" stroke="#808000" stroke-width=".21"/>
<path d="M234.4 198.1l.6-.6 .6 .6M286.2 182.5h-51.2v28.7h-20M38.1 204.4l.6-.6 .7 .6M197.5 211.2h2.5M197.5 216.2h2.5M200 210.6l.6 .6-.6 .7M215 216.2h2.5M197.5 221.2h2.5" fill="none" stroke="#000" stroke-width=".21"/>
<circle cx="217.4" cy="216.2" r=".57" fill="#0f0" stroke="#007f00" stroke-width=".21"/>
<path d="M168.7 216.2h2.5M181.2 216.2h2.5M168.7 221.2h2.5" fill="none" stroke="#000" stroke-width=".21"/>
<text font-size="3.9" x="65.4" y="278.1">PC WORX</text>
<text font-size="3.5" x="201" y="290">TP_Automacao2</text>
<g font-size="2.5">
<text x="345.9" y="274.3">Sheet number</text>
<text x="352.9" y="278.3">1</text>
<text x="65.6" y="287.3">Current POU:</text>
<text x="342.2" y="287.3">This copy printed out at:</text>
<text x="54.7" y="291.3">Armazenamento:Armazenamento</text>
<text x="324.2" y="291.3">06/06/2024</text>
<text x="363.8" y="291.3">15:29:41</text>
</g>
<g font-size="2.1">
<text x="185.2" y="53.3">S001</text>
<text x="101.2" y="63.3">001</text>
<text x="114.4" y="64.5">SA</text>
<text x="132.6" y="64.5">SP5</text>
<text x="148.7" y="64.5">CondStop</text>
<text x="183.7" y="64.6">002</text>
<text x="196.9" y="65.8">SA</text>
<text x="163.9" y="75.8">S047</text>
<text x="210.2" y="75.8">S048</text>
<text x="227.5" y="75.8">R</text>
<text x="239.3" y="75.8">H1</text>
<text x="140" y="80.8">004</text>
<text x="150" y="82">CondStop</text>
<text x="182.5" y="79.5">003</text>
<text x="195.7" y="80.8">SA</text>
<text x="186.4" y="98.3">S046</text>
<text x="121.2" y="103.3">005</text>
<text x="134.4" y="104.5">SA</text>
<text x="152.7" y="104.5">SP5</text>
<text x="168.7" y="104.5">CondStop</text>
<text x="186.4" y="115.8">S002</text>
<text x="203.8" y="115.8">S</text>
<text x="215.6" y="115.8">H1</text>
<text x="203.8" y="120.8">S</text>
<text x="214.8" y="120.8">KM3</text>
<text x="42.5" y="130.8">006</text>
<text x="55.1" y="132">SP6</text>
<text x="71.2" y="132">CondStop</text>
<text x="91.5" y="132">MemA</text>
<text x="111.4" y="143.3">S003</text>
<text x="158.7" y="138.3">007</text>
<text x="171.4" y="139.5">SP6</text>
<text x="187.5" y="139.5">CondStop</text>
<text x="207.7" y="139.5">MemA</text>
<text x="41.2" y="153.3">008</text>
<text x="53.8" y="154.5">SCA</text>
<text x="70" y="154.5">CondStop</text>
<text x="112.5" y="154.6">009</text>
<text x="125.1" y="155.8">SCA</text>
<text x="141.2" y="155.8">CondStop</text>
<text x="221.4" y="150.8">S004</text>
<text x="155.2" y="167">S005</text>
<text x="172.5" y="163.3">011</text>
<text x="185" y="164.5">SCB</text>
<text x="201.2" y="164.5">CondStop</text>
<text x="243.7" y="162.1">010</text>
<text x="256.3" y="163.3">SCB</text>
<text x="272.5" y="163.3">CondStop</text>
<text x="112.5" y="172">012</text>
<text x="125.1" y="173.3">SCB</text>
<text x="141.2" y="173.3">CondStop</text>
<text x="215.2" y="175.8">S006</text>
<text x="286.4" y="174.5">S008</text>
<text x="83.9" y="183.3">S009</text>
<text x="101.2" y="183.3">R</text>
<text x="112.4" y="183.3">KM3</text>
<text x="155.2" y="184.5">S004</text>
<text x="172.5" y="180.8">013</text>
<text x="185" y="182">SCA</text>
<text x="201.2" y="182">CondStop</text>
<text x="41.2" y="188.3">014</text>
<text x="52.9" y="189.5">FCCEI</text>
<text x="70" y="189.5">CondStop</text>
<text x="101.1" y="188.3">N</text>
<text x="112.6" y="188.3">KE1</text>
<text x="153.7" y="197.1">015</text>
<text x="215.2" y="193.3">S003</text>
<text x="236.2" y="197.1">016</text>
<text x="286.4" y="192">S012</text>
<text x="303.7" y="197">N</text>
<text x="303.7" y="192">R</text>
<text x="314.8" y="192">KM3</text>
<text x="315.1" y="197">KE1</text>
<text x="83.9" y="200.8">S011</text>
<text x="101.3" y="200.8">S</text>
<text x="113" y="200.8">KG</text>
<text x="166.4" y="198.3">SP6</text>
<text x="247.9" y="198.3">FCCEI</text>
<text x="265" y="198.3">CondStop</text>
<text x="41.2" y="205.8">017</text>
<text x="53.7" y="207">FCG</text>
<text x="70" y="207">CondStop</text>
<text x="133.7" y="208.3">018</text>
<text x="144.9" y="209.5">FCM4D</text>
<text x="204.4" y="205.1">CTU_2</text>
<text x="205.6" y="208.3">CTU</text>
<text x="286.4" y="209.6">S014</text>
<text x="303.8" y="209.6">S</text>
<text x="315.5" y="209.6">KG</text>
<text x="174.8" y="213.3">OR</text>
<text x="201.9" y="212">CU</text>
<text x="212.9" y="212">Q</text>
<text x="236.2" y="214.5">019</text>
<text x="248.7" y="215.8">FCG</text>
<text x="265" y="215.8">CondStop</text>
<text x="83.9" y="218.3">S013</text>
<text x="101.1" y="218.3">N</text>
<text x="112.6" y="218.3">KE2</text>
<text x="201.9" y="217">RESET</text>
<text x="211.9" y="217">CV</text>
<text x="41.2" y="223.3">020</text>
<text x="52.7" y="224.5">FCCES</text>
<text x="70" y="224.5">CondStop</text>
<text x="101.3" y="223.3">S</text>
<text x="112.4" y="223.3">KM3</text>
<text x="133.7" y="223.3">021</text>
<text x="144.9" y="224.5">FCM4C</text>
<text x="191.3" y="222">2</text>
<text x="201.9" y="222">PV</text>
<text x="286.4" y="227">S016</text>
<text x="303.7" y="227">N</text>
<text x="315.1" y="227">KE2</text>
<text x="236.2" y="232.1">022</text>
<text x="247.6" y="233.3">FCCES</text>
<text x="265" y="233.3">CondStop</text>
<text x="303.8" y="232">S</text>
<text x="314.8" y="232">KM3</text>
<text x="83.9" y="235.8">S015</text>
<text x="101.1" y="235.8">N</text>
<text x="111.8" y="235.8">KM4E</text>
<text x="41.2" y="240.8">023</text>
<text x="52.5" y="242">FCM4E</text>
<text x="70" y="242">CondStop</text>
<text x="286.4" y="244.6">S018</text>
<text x="303.7" y="244.6">N</text>
<text x="314.1" y="244.6">KM4D</text>
<text x="236.2" y="249.6">024</text>
<text x="247.4" y="250.8">FCM4D</text>
<text x="265" y="250.8">CondStop</text>
<text x="83.9" y="253.3">S017</text>
<text x="101.1" y="253.3">N</text>
<text x="112.6" y="253.3">KE1</text>
<text x="41.2" y="258.3">025</text>
<text x="52.9" y="259.5">FCCEI</text>
<text x="70" y="259.5">CondStop</text>
<text x="286.4" y="262">S020</text>
<text x="303.7" y="262">N</text>
<text x="315.1" y="262">KE1</text>
<text x="170.9" y="273.4">Phoenix Contact GmbH &amp; Co. KG</text>
<text x="170.9" y="275.8">Flachsmarktstraße 8</text>
<text x="170.9" y="278.3">32825 Blomberg</text>
<text x="170.9" y="280.7">Germany</text>
</g>
<g font-size="2.1" fill="#808000">
<text x="152.7" y="67">/</text>
<text x="197.7" y="68.3">/</text>
<text x="153.9" y="84.5">/</text>
<text x="172.7" y="107">/</text>
<text x="75.2" y="134.5">/</text>
<text x="93.9" y="134.5">/</text>
<text x="191.4" y="142">/</text>
<text x="55.2" y="157">/</text>
<text x="74" y="157">/</text>
<text x="145.2" y="158.3">/</text>
<text x="205.2" y="167">/</text>
<text x="257.7" y="165.8">/</text>
<text x="276.4" y="165.8">/</text>
<text x="126.4" y="175.8">/</text>
<text x="145.2" y="175.8">/</text>
<text x="186.4" y="184.5">/</text>
<text x="205.2" y="184.5">/</text>
<text x="74" y="192">/</text>
<text x="268.9" y="200.8">/</text>
<text x="74" y="209.5">/</text>
<text x="268.9" y="218.3">/</text>
<text x="74" y="227">/</text>
<text x="268.9" y="235.8">/</text>
<text x="74" y="244.5">/</text>
<text x="268.9" y="253.3">/</text>
<text x="74" y="262">/</text>
</g>
</svg>
